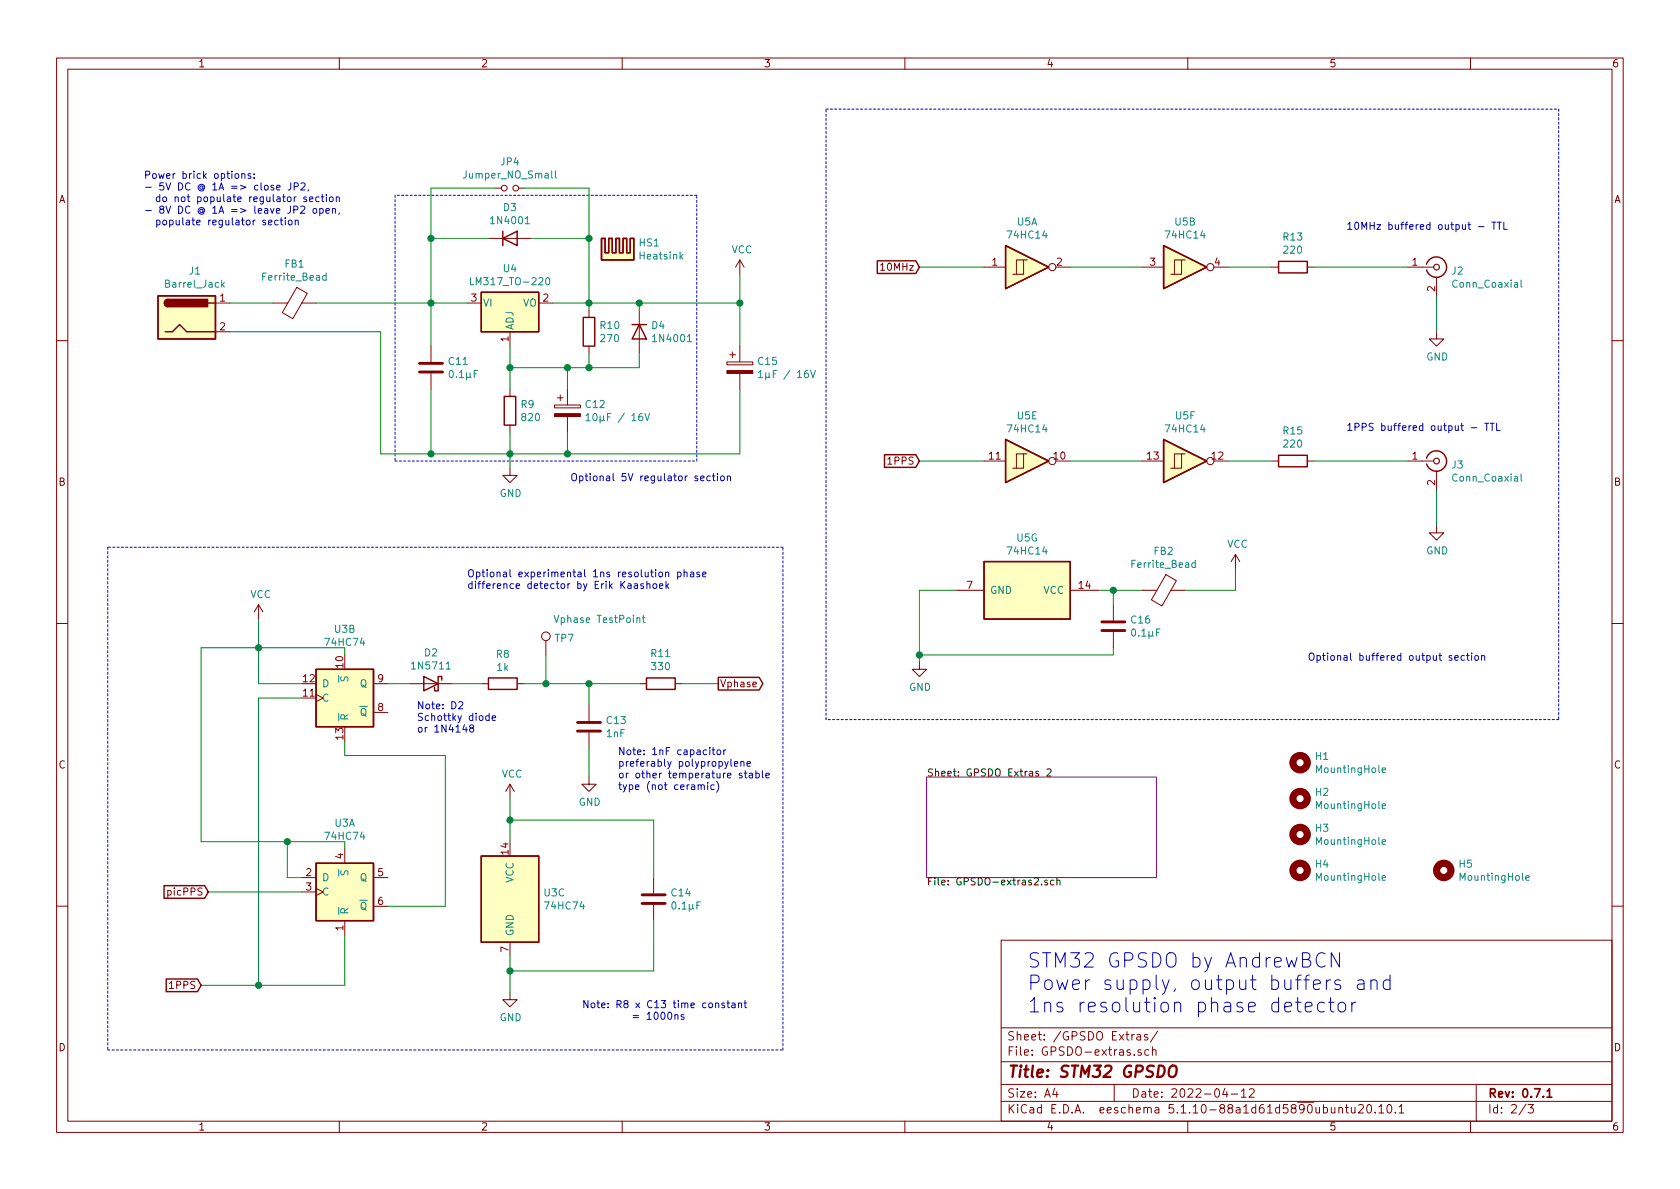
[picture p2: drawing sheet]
<svg xmlns="http://www.w3.org/2000/svg" width="297mm" height="210mm" viewBox="0 0 297 210" stroke-linecap="round" stroke-linejoin="round" font-family="sans-serif">
<g fill="none" stroke="#840000" stroke-width=".18">
<path d="M10 10.3h277v189.9h-277zM12 12.2h273v186.1h-273zM60 10.3v1.9M110 10.3v1.9M160 10.3v1.9M210 10.3v1.9M260 10.3v1.9M87.6 33.3h1M91.7 33.3h1M38.1 53.6h2.5M38.1 58.7h2.5M48.3 53.6h2.6"/>
<path d="M52.5 50.8l1.8 1.1-2.5 4.5-1.9-1.1zM53.3 53.6h2.6M82.5 53.6h2.6M86.4 42.2h7.6M90.2 58.7v2.5M95.2 53.6h2.6M104.1 54.9v1.2M113 54.9v7.6M130.8 46l-.8 1.2M130.8 46v2.5M130.8 46l.8 1.2M155.7 46.9l.4-.4v1.3"/>
<path d="M155.7 47.8h.7M174 47.2h3.8M181 46h-1.3v2.5M181.6 46h-.6v2.5h-1.9M186.7 47.2h2.5M201.9 47.2h3.8M208.9 46h-1.3v2.5M209.5 46h-.6v2.5h-1.9M214.6 47.2h2.6M224.8 47.2h1.3M231.1 47.2h1.3M248.9 47.2h4.6"/>
<path d="M254 58.7v1.2h1.3l-1.3 1.3-1.3-1.3h1.3M254 49v3.3M10 60.2h2M76.2 61.2v2.8M76.2 66v2.8M90.2 68.8v1.3M90.2 75.2v1.2M98 71.6h4.6v.5h-4.6zM98.6 70.4h1M99.1 69.8v1.1M100.3 68.8v2.8M100.3 73.7v2.7"/>
<path d="M104.1 61.2v1.3M128.5 64h4.6v.5h-4.6zM129 62.7h1M129.5 62.2v1M130.8 61.2v2.8M130.8 66v2.8M285 60.2h2M90.2 82.8v1.3h1.2l-1.2 1.2-1.3-1.2h1.3M174 81.5h3.8M181 80.3h-1.3v2.5M181.6 80.3h-.6v2.5h-1.9M186.7 81.5h2.5"/>
<path d="M201.9 81.5h3.8M208.9 80.3h-1.3v2.5M209.5 80.3h-.6v2.5h-1.9M214.6 81.5h2.6M218.4 98l-.7 1.3M218.4 98v2.6M218.4 98l.8 1.3M224.8 81.5h1.3M231.1 81.5h1.3M248.9 81.5h4.6M254 93v1.2h1.3l-1.3 1.3-1.3-1.3h1.3M254 83.3v3.3"/>
<path d="M10 110.3h2M45.7 106.9l-.7 1.3M45.7 106.9v2.6M45.7 106.9l.8 1.3M96.5 113.3v2.5M162.6 117.1v1.3h1.2l-1.2 1.2-1.3-1.2h1.3M168.9 104.4h5.1M189.2 104.4h5.1M196.8 106.9v2.8M196.8 111.8v2.7M201.9 104.4h2.6M206.1 101.6l1.9 1.1-2.6 4.5-1.8-1.1z"/>
<path d="M207 104.4h2.5M285 110.3h2M55.9 122.8l1.2 .6-1.2 .7M66 120.9h2.6M66 126h2.6M72.4 120.9h7.6M85.1 120.9h1.3M90.2 138.7l-.8 1.2M90.2 138.7v2.5M90.2 138.7l.7 1.2M91.4 120.9h1.3M104.1 137.4v1.3h1.3l-1.3 1.2-1.2-1.2h1.2"/>
<path d="M104.1 124.7v2.8M104.1 129.5v2.8M113 120.9h1.3M119.4 120.9h1.2M53.3 155.2h2.6M53.3 157.7h2.6M55.9 157.1l1.2 .6-1.2 .7M61 150.1v2.5M66 155.2h2.6M115.6 155.2v2.8M10 160.2h2M61 162.8v2.5"/>
<path d="M66 160.3h2.6M90.2 175.5v1.3h1.2l-1.2 1.2-1.3-1.2h1.3M90.2 166.6v2.6M115.6 160v2.8M177 166.3h108v32h-108zM285 160.2h2M60 198.3v1.9M110 198.3v1.9M160 198.3v1.9M177 194.8h108M177 191.8h108M177 187.8h108"/>
<path d="M177 181.8h108M186.5 192.5l-.4 1h1M186.8 193v1M197 191.8v3M201 183h.6l.1 .9M201.7 183.3l-.5 .1-.2 .2 .2 .3 .5-.1M201.8 185.7l-.4-.1-.2 .2 .1 .2 .5 .2v.3h-.6M202.9 183l-.4-.1-.2 .2 .1 .3 .5 .1v.3h-.6M203.1 185.7l-.4-.1-.3 .3 .1 .6 .2 .1 .4-.1M203.8 185.7l.2-.1 .3 .1 .1 .9M203.8 185.1v1.5M204.7 182.3l-1.3 2"/>
<path d="M210 198.3v1.9M216.6 192.5l-.4 1h.9M216.9 193v1M217.7 193.5h1.1M219.5 193l.4-.5v1.5M219.5 194h.8M220.9 192.7l.2-.2h.4l.2 .2 .1 .3-1 1h1M235.4 195.8v.9l.4 .1 .2-.1M236 195.8v1M236.7 196l.2-.2 .4 .1 .1 .9M236.7 195.8v1M237.9 195.8h.5"/>
<path d="M238.1 195.3v1.3l.3 .2M238.9 195.8l.1 .9 .4 .1 .2-.1M239.6 195.8v1M240.2 195.5l.2-.2h.4l.3 .5-.9 1h.9M241.8 195.5l.3-.2a.94 .94 0 0 1 0 1.5 .82 .82 0 0 1-.3-1.3zM243.2 196.7v.1M243.8 195.8l.4-.5v1.5M243.8 196.8h.9M245.4 195.5l.2-.2a.81 .81 0 0 1 .6 .6 .81 .81 0 0 1-.3 .8l-.2 .1a.79 .79 0 0 1-.3-1.3zM246.7 196.7v.1M247.4 195.8l.4-.5v1.5M247.4 196.8h.8"/>
<path d="M260 198.3v1.9M261 191.8v6.5M269.8 195.2l-1.2 2M270.2 195.3h.9l-.5 .6 .4 .1v.7l-.2 .1-.6-.1"/>
<circle cx="89.2" cy="33.3" r=".51"/>
<circle cx="91.2" cy="33.3" r=".51"/>
<circle cx="186.1" cy="47.2" r=".63"/>
<circle cx="214" cy="47.2" r=".63"/>
<circle cx="186.1" cy="81.5" r=".63"/>
<circle cx="214" cy="81.5" r=".63"/>
<circle cx="96.5" cy="112.5" r=".76"/>
</g>
<path d="M273.5 193l.5-.5v1.5M273.5 194h.9" fill="none" stroke="#840000" stroke-width=".3"/>
<path d="M206.9 188.7a.67 .67 0 0 1 1.1 0 1.43 1.43 0 0 1-.6 1.7l-.5-.1a1.41 1.41 0 0 1 0-1.6z" fill="none" stroke="#840000" stroke-width=".41"/>
<path d="M163.8 137.4h40.7v17.8h-40.7z" fill="none" stroke="#840084" stroke-width=".18"/>
<path d="M183.6 136.4h-.3l-.2 .2 .1 .1 .4 .2v.3h-.5M185.1 136.1l.5-.1 .3 .3-.8 .9h.8M184.1 156.4v.1M185.2 155.7l-.3-.1-.2 .2 .1 .2 .4 .1v.3h-.5M186.3 155.7l-.3-.1-.3 .3 .2 .5h.4M186.9 155.8l.1-.2 .4 .1v.8M186.9 155.2v1.3" fill="none" stroke="#000" stroke-width=".18"/>
<g fill="none" stroke="#840000" stroke-width="1.3">
<circle cx="229.9" cy="134.9" r="1.27"/>
<circle cx="229.9" cy="147.6" r="1.27"/>
<circle cx="229.9" cy="153.9" r="1.27"/>
<circle cx="229.9" cy="141.2" r="1.27"/>
<circle cx="255.3" cy="153.9" r="1.27"/>
</g>
<g fill="none" stroke="#008484" stroke-width=".18">
<path d="M92.9 39.6h.7M98.2 30.2v1.1l.2 .2M39.3 50.3l.4 .5M39.7 50l-.5 .4M57.7 48.8l-.4-.1-.3 .2 .2 .6h.5M57.7 48.3v1.2M83.2 49.1v1.3h.6M96.6 49.2l.2-.1a.67 .67 0 0 1 .4 .6 .67 .67 0 0 1-.4 .7 .83 .83 0 0 1-.2-1.2zM268.9 49.5v1.1l.2 .2M103.6 73.5l.4-.4v1.3M103.6 74.4h.7M114 73.1l.5 1.3 .4-1.3"/>
<path d="M121.5 60.4h.8M134.1 65.9l.4-.4v1.3M134.1 66.8h.7M143.3 65.5l.4 1.3 .5-1.3M211.3 99.6l-.4-.1-.2 .2 .1 .6h.5M211.3 99.1v1.2M268.9 83.8v1.1l.2 .2M78.9 118.3h.7M98 108.8l.4 1.3 .4-1.3M113.6 109.2h.4M113.7 108.8v1.1l.3 .2M244.4 136.2l.6-.1-.1-.3h-.3l-.2 .2v.6h.5"/>
<path d="M244.4 148.9l.6-.1-.1-.3h-.3l-.2 .2v.6h.5M244.4 155.2l.6-.1-.1-.2-.3-.1-.2 .2v.6h.5M244.4 142.5l.6-.1-.1-.2-.3-.1-.2 .2v.6h.5M269.8 155.2l.6-.1-.1-.2-.3-.1-.2 .2v.6h.5"/>
</g>
<g fill="none" stroke="#840000" stroke-width=".25">
<path d="M27.9 52.3h10.2v7.6h-10.2zM29.2 58.7h1.3l1.2-1.3 1.3 1.3h5.1M29.7 53a.63 .63 0 0 0-.6 .6 .63 .63 0 0 0 .6 .6M36.8 53.6h1.3M85.1 51.7h10.1v7h-10.1zM88.9 42.2l2.5-1.3v2.5zM88.9 40.9v2.5M103.1 56.1h2.1v5.1h-2.1zM106.3 42.2h.7v2.5h.6v-2.5h.7v2.5h.6v-2.5h.6v2.5h.7v-2.5h.6v2.5h.6v-2.5h.7v3.8h-5.8zM111.8 57.4h2.5M113 57.4l1.3 2.5h-2.5zM155.1 46.1h6.8l.7 1.1-.7 1.2h-6.8z"/>
<path d="M177.8 43.4l7.6 3.8-7.6 3.8zM205.7 43.4l7.7 3.8-7.7 3.8zM226.1 46.2h5v2.1h-5zM252.2 46.7a1.8 1.8 0 0 1 2-1.3 1.8 1.8 0 0 1 1.6 1.8M255.8 47.2a1.8 1.8 0 0 1-1.6 1.8 1.8 1.8 0 0 1-2-1.3M89.2 70.1h2v5.1h-2zM177.8 77.7l7.6 3.8-7.6 3.8zM205.7 77.7l7.7 3.8-7.7 3.8zM156.4 80.4h5.5l.7 1.1-.7 1.1h-5.5zM174 99.3h15.2v10.2h-15.2zM226.1 80.5h5v2h-5zM252.2 81a1.8 1.8 0 0 1 2-1.3 1.8 1.8 0 0 1 1.6 1.8"/>
<path d="M255.8 81.5a1.8 1.8 0 0 1-1.6 1.8 1.8 1.8 0 0 1-2-1.3M55.9 118.4h10.1v10.1h-10.1zM74.9 119.6l2.6 1.3-2.6 1.3zM86.4 119.9h5v2h-5zM114.3 119.9h5.1v2h-5.1zM127 119.8h7.2l.7 1.1-.7 1.1h-7.2zM78.1 120.3v-.7h-.6v2.6h-.7v-.7M29 156.6h7.2l.6 1.1-.6 1.1h-7.2zM55.9 152.6h10.1v10.2h-10.1zM85.1 151.4h10.1v15.2h-10.1zM29.4 173.1h5.5l.7 1.1-.7 1.2h-5.5z"/>
</g>
<g fill="none" stroke="#840000" stroke-width=".2">
<circle cx="254" cy="47.2" r=".51"/>
<circle cx="254" cy="81.5" r=".51"/>
</g>
<path d="M74.2 65.8h4M74.2 64.3h4M194.8 111.5h4.1M194.8 110h4.1M102.1 129.3h4.1M102.1 127.8h4.1M113.5 159.8h4.1M113.5 158.2h4.1" fill="none" stroke="#840000" stroke-width=".51"/>
<g fill="#ffffc2" stroke="#ffffc2" stroke-width=".18">
<path d="M174 99.3h15.2v10.2h-15.2z"/>
<path d="M205.7 43.4l7.7 3.8-7.7 3.8z"/>
<path d="M177.8 77.7l7.6 3.8-7.6 3.8z"/>
<path d="M205.7 77.7l7.7 3.8-7.7 3.8z"/>
<path d="M106.3 42.2h.7v2.5h.6v-2.5h.7v2.5h.6l-.6 1.3h-2z"/>
<path d="M108.9 42.2h.6v2.5h.7v-2.5h.6v2.5h.6v-2.5h.7v3.8h-3.8l.6-1.3z"/>
<path d="M177.8 43.4l7.6 3.8-7.6 3.8z"/>
<path d="M27.9 52.3h10.2v7.6h-10.2z"/>
<path d="M55.9 152.6h10.1v10.2h-10.1z"/>
<path d="M55.9 118.4h10.1v10.1h-10.1z"/>
<path d="M85.1 151.4h10.1v15.2h-10.1z"/>
<path d="M85.1 51.7h10.1v7h-10.1z"/>
</g>
<g fill="#840000" stroke="#840000" stroke-width=".18">
<path d="M98 73.1h4.6v.6h-4.6z"/>
<path d="M128.5 65.5h4.6v.5h-4.6z"/>
</g>
<g fill="#840000" stroke="#840000" stroke-width=".25">
<path d="M29.3 53.1l.4-.1v1.2a.64 .64 0 0 1-.6-.4 .64 .64 0 0 1 .2-.7z"/>
<path d="M29.7 53h7v1.2h-7z"/>
</g>
<path d="M146 19.3h129.6M275.6 19.3v107.9M69.8 34.5v47M123.2 34.5h-53.4M19 96.8v88.9M69.8 81.5h53.4M123.2 81.5v-47M138.4 96.8h-119.4M146 127.2v-107.9M275.6 127.2h-129.6M19 185.7h119.4M138.4 185.7v-88.9" fill="none" stroke="#0000c2" stroke-width=".18" stroke-dasharray=".4 .4"/>
<g fill="none" stroke="#008400" stroke-width=".18">
<path d="M87.6 33.3h-11.4v27.9M92.7 33.3h11.4v21.6M40.6 53.6h7.7M40.6 58.7h26.7v21.6h63.5v-11.5M55.9 53.6h26.6M76.2 42.2h10.2M94 42.2h10.1M97.8 53.6h33M113 53.6v1.3M130.8 48.5v12.7M162.6 47.2h11.4M189.2 47.2h12.7"/>
<path d="M217.2 47.2h7.6M232.4 47.2h16.5M254 52.3v6.4M76.2 68.8v11.5M90.2 61.2v7.6M90.2 76.4v6.4M100.3 65v3.8M100.3 76.4v3.9M104.1 62.5v2.5M113 62.5v2.5h-22.8M162.6 81.5h11.4M189.2 81.5h12.7"/>
<path d="M217.2 81.5h7.6M232.4 81.5h16.5M254 86.6v6.4M45.7 109.5v11.4h7.6M61 115.8v-1.3h-25.4v34.3h25.4v1.3M96.5 115.8v5.1M168.9 104.4h-6.3v12.7M194.3 104.4h7.6M196.8 104.4v2.5M196.8 114.5v1.3h-34.2M218.4 100.6v3.8h-8.9M53.3 123.4h-7.6v50.8"/>
<path d="M61 131.1v2.5h17.7v26.7h-10.1M68.6 120.9h3.8M80 120.9h5.1M92.7 120.9h20.3M104.1 120.9v3.8M104.1 132.3v5.1M120.6 120.9h6.4M36.8 157.7h16.5M50.8 148.8v6.4h2.5M90.2 141.2v7.6M90.2 145h25.4v10.2M61 165.3v8.9h-25.4"/>
<path d="M90.2 169.2v6.3M115.6 162.8v8.9h-25.4"/>
</g>
<g fill="none" stroke="#0000c2" stroke-width=".18">
<path d="M41.7 30.8l.3-.1 .2 .2v.4l-.2 .2h-.3l-.1-.2zM42.7 30.8l.3-.1 .3 .1v.7M42.7 30.7v.8M44.3 30.8l-.3-.1-.2 .2 .1 .2 .4 .1v.3h-.5M44.9 31.4v.1M44.9 30.8v.1M47.5 39.3l.6-.1-.1-.2-.3-.1-.2 .2v.6h.5M48.4 32.8h-.3l-.2 .1 .1 .2 .4 .1v.3h-.5M48.9 33.2l.6-.1v-.3h-.4l-.2 .1 .1 .6h.5M49.2 39l-.4-.1-.2 .3 .1 .5h.5M49.5 38.9h.5M49.7 38.5v1.1l.3 .2"/>
<path d="M50.4 38.9v.9M51.1 39l.3-.1 .2 .2-.1 .6-.3 .1-.2-.3zM51.4 32.3v.9a.39 .39 0 0 1-.5 .4M52 33l.6-.1 .1-.4-.2-.2h-.5v1.3M52.2 39.1l.2-.2 .3 .1v.8M52.2 38.9v.9M53.2 36.6l.4-.2 .3 .4-.8 .9h.8M53.2 32.5l.5-.2 .2 .2v.2v.2l-.7 .7h.7M54.2 34.9l-.3-.1-.2 .2 .1 .2 .4 .1v.3h-.5M54.6 33.5l-.2 .3M54.7 35.2l.6-.1v-.2l-.4-.1-.2 .2 .1 .6h.5M55.4 36.9h.4l.2 .1v.5l-.1 .2h-.3l-.2-.1z"/>
<path d="M56.4 34.9l-.3-.1-.3 .2 .1 .6h.5M56.5 36.9h.4l.2 .2-.1 .6h-.5M56.5 36.9v1.2M56.8 34.8h.5M57 34.4v1.1l.3 .2M57.6 37.3l.6-.1v-.3h-.4l-.2 .2 .1 .6h.5M57.7 34.4v.1M57.7 34.8v.9M58.4 34.9l.3-.1 .2 .2v.4l-.2 .3-.3-.1-.2-.2zM58.8 37l.2-.1h.3v.8M58.8 36.9v.8M59.5 34.9l.1-.1 .3 .1 .1 .8"/>
<path d="M59.5 34.8v.9M60 37.7l-.1 .2M238.3 39.6l.4-.3v1.3M239.6 39.4l.2-.1a.69 .69 0 0 1 .5 .6 .69 .69 0 0 1-.5 .7l-.2-.3-.1-.2zM242.2 39.3v1.3M242.2 39.9h.8M265.9 39.3v1.3h.6M238.3 40.6h.7M240.8 40.6v-1.3l.4 .9 .4-.9v1.3M238.3 75.2l.4-.4v1.3M238.3 76.1h.7M239.6 75.5h.6l.1-.2-.1-.3-.1-.2h-.5v1.3"/>
<path d="M240.8 75.5h.7l.1-.2-.1-.3-.2-.2h-.5v1.3M242.8 74.9l-.5-.1-.2 .2v.3l.6 .3 .1 .3-.3 .2h-.4M264.6 74.8v1.3h.6M101.1 83.9a.45 .45 0 0 1 .8 0 .88 .88 0 0 1-.3 1.1h-.3a1.07 1.07 0 0 1-.2-1.1zM102.5 84.2h.3l.3 .2-.1 .6h-.5M102.5 84.2v1.2M103.5 84.2h.4M103.6 83.7v1.1l.3 .2M104.3 83.7v.2M128.6 84.3l.2-.1h.3l.1 .8M128.6 84.2v.8M112.2 103.3h.5v.8"/>
<path d="M112.7 103.5l-.4 .1-.2 .2 .1 .2h.5M113.8 103.3l-.3-.1-.2 .2v.2l.5 .1v.3h-.5M114.4 103.3l.2-.1 .3 .1v.8M114.4 102.8v1.3M115.6 103.3l.3-.1 .2 .2-.1 .6-.3 .1-.3-.3zM116.5 101.3l.2-.1 .4 .1v.5l-.1 .1-.3 .1-.2-.1zM116.6 103.6l.6-.1-.1-.2-.3-.1-.2 .2 .1 .6h.4M117.7 101.3l.2-.1h.3v.8M117.7 101.2v.8M117.8 102.8v1.3M117.9 103.6l.3 .5M118.2 103.2l-.4 .5"/>
<path d="M119.8 101.2h.4l.2 .2-.1 .5h-.5M119.8 101.2v1.2M121 101.3l.1-.1h.3l.1 .8M121 100.7v1.3M122.1 101.2h.5l.1 .8M122.7 101.5h-.5l-.2 .2 .1 .2h.6M123.7 101.2h-.3l-.2 .1v.2l.5 .1v.3h-.5M124.2 101.6l.6-.1v-.3h-.4l-.2 .1 .1 .6h.5M231.5 115.7l.3-.2a.47 .47 0 0 1 .5 .4v.7l-.3 .2-.4-.1a1 1 0 0 1-.1-1zM232.9 116l.3-.1 .3 .2-.2 .6h-.4M232.9 115.9v1.3M233.8 115.9h.5"/>
<path d="M234 115.5v1.1l.3 .2M234.7 115.5v.1M234.7 115.9v.9M260.9 116l.3-.1 .2 .2-.1 .6-.3 .1-.2-.2zM262 116l.1-.1 .3 .1 .1 .8M262 115.9v.9M81.1 124.2l.5-.1 .2 .3-.7 .9h.7M82.1 128.1l-.3 .9h.8M83.3 128.7l-.3-.3 .3-.2h.2l.3 .2-.1 .2-.5 .2-.2 .2v.2l.3 .3 .3-.1 .2-.2v-.2l-.3-.3M86.5 126.6h-.4l-.2 .2 .1 .5h.5M86.5 126.1v1.3M87 127l.6-.1v-.3h-.4l-.2 .1 .1 .6h.5"/>
<path d="M123.4 138.9l.2-.1h.3l.1 .8M124 139l.2-.2h.3v.8M125.1 138.8v.8M125.5 132.2v.1M125.5 132.6v.8M125.9 132.6h.5M126.1 132.2v1.1l.3 .1M126.3 138.8h-.4l-.2 .2 .1 .6h.5M126.7 138.2a1.4 1.4 0 0 1 0 1.9M126.9 132.7l.3-.1 .2 .2-.1 .6h-.3l-.2-.1zM128 132.6v.8M128.3 132.6l-.3 .2"/>
<path d="M129.2 134.2v1.1l.2 .2M129.8 135.1l.7-.1-.1-.3h-.4l-.2 .1 .1 .7h.5M131 134.8l.2-.1h.3v.8M131 134.7v.8M131.2 136.8l-.3-.1-.2 .2 .1 .2 .4 .1v.3h-.5M131.6 136.7h.5M131.8 136.3v1.1l.3 .2M132.1 135.1l.6-.1-.1-.3h-.3l-.2 .1 .1 .7h.4M132.5 136.8h.5v.8M133 137l-.4 .1-.2 .2 .1 .2h.5M133.7 136.8l.3-.1 .3 .3-.2 .5h-.4M133.7 136.3v1.3"/>
<path d="M134.8 136.3v1.1l.2 .2M135.4 137.1l.6-.1v-.2l-.4-.1-.2 .2 .1 .6h.5M111.9 179.6h1M111.9 180h1M114.4 179.3l.4-.3v1.3M115.7 179.1l.2-.1a.67 .67 0 0 1 .5 .6 .67 .67 0 0 1-.5 .7l-.2-.2-.1-.3zM117 179.1l.1-.1a.67 .67 0 0 1 .5 .6 .67 .67 0 0 1-.5 .7l-.3-.5zM118.2 179.1l.2-.1a.69 .69 0 0 1 .4 .6 .69 .69 0 0 1-.4 .7l-.3-.3v-.2zM119.3 179.5l.2-.1 .3 .1 .1 .8M119.3 179.4v.9M120.9 179.5l-.3-.1-.2 .2 .1 .2 .4 .1v.3h-.5M126.5 177.5l.2-.1h.3l.1 .8"/>
<path d="M128.1 177.4h-.3l-.2 .1 .1 .2 .4 .1v.3h-.5M128.5 177.4h.5M128.7 176.9v1.1l.3 .2M129.4 177.4h.5l.1 .8M130 177.7h-.5l-.1 .2v.2h.6M130.6 177.5l.2-.1h.3v.8M130.6 177.4v.8M131.5 177.4h.5M131.7 176.9v1.1l.3 .2M229.1 177.2h.9M229.4 176.4v2.2l.2 .2 .4 .1M230.8 178.1l1.2-.3-.1-.4-.8-.2-.3 .4v1l.1 .2 .2 .1 .8-.1"/>
<path d="M234.2 177.4l-.7-.2-.4 .3-.1 .2v.8l.2 .3 .3 .1 .7-.1M234.3 168.7a.96 .96 0 0 0-1.1-.1 .96 .96 0 0 0-.5 1 1.08 1.08 0 0 0 .3 1.1 1.08 1.08 0 0 0 1.2 .2l.1-.1M234.5 173.3v1.7M234.9 177.2h1M235.3 173.3a.69 .69 0 0 0-.8 .5M235.3 176.4v2.2l.1 .2 .5 .1M236.7 177.5a.69 .69 0 0 1 .7-.3 .69 .69 0 0 1 .5 .5v.8a.7 .7 0 0 1-.7 .5 .7 .7 0 0 1-.6-.5v-.8zM236.8 168.5v2.5l-1.4-2.5v2.5M237 173.4l-.7-.1-.2 .1-.1 .2 .1 .4 .9 .2 .1 .3-.1 .3-.3 .2-.7-.2M239 177.2v1.7M239.7 177.2a.64 .64 0 0 0-.7 .5M240.1 173.4l.2-.1 .8 .1 .1 1.6"/>
<path d="M241.2 173.9l-.3 .1h-.6a.5 .5 0 0 0-.3 .5 .5 .5 0 0 0 .3 .5h.6l.3-.2M242.4 173.5a.66 .66 0 0 1 1-.1l.1 .2v1.4M242.4 173.3v1.7M245.8 173.4l-.7-.1-.3 .1-.2 .4v.7l.2 .3 .3 .2 .7-.2M245.8 172.4v2.6M114.4 180.3h.7"/>
</g>
<g fill="#008400" stroke="#008400" stroke-width=".25">
<circle cx="104.1" cy="42.2" r=".51"/>
<circle cx="196.9" cy="104.4" r=".51"/>
<circle cx="162.6" cy="115.8" r=".51"/>
<circle cx="104.1" cy="120.9" r=".51"/>
<circle cx="90.2" cy="145" r=".51"/>
<circle cx="90.2" cy="80.3" r=".51"/>
<circle cx="90.2" cy="171.7" r=".51"/>
<circle cx="76.2" cy="80.3" r=".51"/>
<circle cx="100.3" cy="65" r=".51"/>
<circle cx="100.3" cy="80.3" r=".51"/>
<circle cx="76.2" cy="42.2" r=".51"/>
<circle cx="113" cy="53.6" r=".51"/>
<circle cx="130.8" cy="53.6" r=".51"/>
<circle cx="96.5" cy="120.9" r=".51"/>
<circle cx="76.2" cy="53.6" r=".51"/>
<circle cx="45.7" cy="114.5" r=".51"/>
<circle cx="104.1" cy="53.6" r=".51"/>
<circle cx="90.2" cy="65" r=".51"/>
<circle cx="50.8" cy="148.8" r=".51"/>
<circle cx="45.7" cy="174.2" r=".51"/>
<circle cx="104.1" cy="65" r=".51"/>
</g>
<g font-size="3.5" fill="#0000c2">
<text x="181.6" y="171.1">STM32 GPSDO by AndrewBCN</text>
<text x="181.6" y="175.1">Power supply, output buffers and</text>
<text x="181.6" y="179.1">1ns resolution phase detector</text>
</g>
<text font-size="2.8" fill="#840000" x="178" y="190.5">Title: STM32 GPSDO</text>
<g font-size="2.1" fill="#840000">
<text x="178" y="184">Sheet: /GPSDO Extras/</text>
<text x="178" y="186.7">File: GPSDO-extras.sch</text>
<text x="178" y="196.9">KiCad E.D.A. eeschema 5.1.10-88a1d61d5890ubuntu20.10.1</text>
<text x="178" y="194.1">Size: A4</text>
<text x="200" y="194.1">Date: 2022-04-12</text>
<text x="263" y="194.1">Rev: 0.7.1</text>
<text x="263" y="196.9">Id: 2/3</text>
</g>
<g font-size="1.8" fill="#840000">
<text x="35" y="11.9">1</text>
<text x="85" y="11.9">2</text>
<text x="135" y="11.9">3</text>
<text x="185" y="11.9">4</text>
<text x="235" y="11.9">5</text>
<text x="285" y="11.9">6</text>
<text x="10.4" y="35.9">A</text>
<text x="285.4" y="35.9">A</text>
<text x="156.2" y="47.9">10MHz</text>
<text x="175.4" y="47">1</text>
<text x="186.8" y="47">2</text>
<text x="203.4" y="47">3</text>
<text x="214.8" y="47">4</text>
<text x="249.7" y="47">1</text>
<text x="38.9" y="53.3">1</text>
<text x="83.3" y="53.3">3</text>
<text x="96" y="53.3">2</text>
<text x="253.7" y="51.5" transform="rotate(-90 253.7 51.5)">2</text>
<text x="38.9" y="58.4">2</text>
<text x="89.9" y="60.4" transform="rotate(-90 89.9 60.4)">1</text>
<text x="157.3" y="82.2">1PPS</text>
<text x="174.9" y="81.3">11</text>
<text x="186.4" y="81.3">10</text>
<text x="202.9" y="81.3">13</text>
<text x="214.3" y="81.3">12</text>
<text x="249.7" y="81.3">1</text>
<text x="10.4" y="85.9">B</text>
<text x="253.7" y="85.8" transform="rotate(-90 253.7 85.8)">2</text>
<text x="285.4" y="85.9">B</text>
<text x="171" y="104.1">7</text>
<text x="190.8" y="104.1">14</text>
<text x="60.7" y="118.1" transform="rotate(-90 60.7 118.1)">10</text>
<text x="53.6" y="123.2">11</text>
<text x="53.6" y="120.6">12</text>
<text x="66.8" y="125.7">8</text>
<text x="66.8" y="120.6">9</text>
<text x="127.3" y="121.5">Vphase</text>
<text x="60.7" y="130.8" transform="rotate(-90 60.7 130.8)">13</text>
<text x="10.4" y="135.9">C</text>
<text x="285.4" y="135.9">C</text>
<text x="54.1" y="154.9">2</text>
<text x="60.7" y="151.9" transform="rotate(-90 60.7 151.9)">4</text>
<text x="66.8" y="154.9">5</text>
<text x="89.9" y="151.1" transform="rotate(-90 89.9 151.1)">14</text>
<text x="29.9" y="158.4">picPPS</text>
<text x="54.1" y="157.5">3</text>
<text x="66.8" y="160">6</text>
<text x="60.7" y="164.6" transform="rotate(-90 60.7 164.6)">1</text>
<text x="89.9" y="168.4" transform="rotate(-90 89.9 168.4)">7</text>
<text x="30.3" y="174.9">1PPS</text>
<text x="10.4" y="185.9">D</text>
<text x="285.4" y="185.9">D</text>
<text x="35" y="199.9">1</text>
<text x="85" y="199.9">2</text>
<text x="135" y="199.9">3</text>
<text x="185" y="199.9">4</text>
<text x="235" y="199.9">5</text>
<text x="285" y="199.9">6</text>
</g>
<g font-size="1.8" fill="#008484">
<text x="88.6" y="29.3">JP4</text>
<text x="82.3" y="31.6">Jumper_NO_Small</text>
<text x="87.1" y="39.6">1N4001</text>
<text x="89.1" y="37.3">D3</text>
<text x="179.9" y="39.9">U5A</text>
<text x="207.8" y="39.9">U5B</text>
<text x="50.4" y="47.3">FB1</text>
<text x="113.1" y="43.6">HS1</text>
<text x="113.3" y="45.9">Heatsink</text>
<text x="129.3" y="44.8">VCC</text>
<text x="178.4" y="42.2">74HC14</text>
<text x="206.3" y="42.2">74HC14</text>
<text x="226.9" y="42.5">R13</text>
<text x="227.1" y="44.9">220</text>
<text x="29.5" y="50.9">Barrel_Jack</text>
<text x="33.5" y="48.6">J1</text>
<text x="46.7" y="49.6">Ferrite_Bead</text>
<text x="83.9" y="50.4">LM317_TO-220</text>
<text x="89.1" y="48.1">U4</text>
<text x="256.7" y="48.6">J2</text>
<text x="257.1" y="50.9">Conn_Coaxial</text>
<text x="85.3" y="54.2">VI</text>
<text x="90.8" y="58.4" transform="rotate(-90 90.8 58.4)">ADJ</text>
<text x="92.4" y="54.2">VO</text>
<text x="106.2" y="58.2">R10</text>
<text x="115.3" y="58.2">D4</text>
<text x="79.4" y="64.5">C11</text>
<text x="106.3" y="60.5">270</text>
<text x="115.7" y="60.5">1N4001</text>
<text x="134.1" y="64.5">C15</text>
<text x="252.2" y="63.7">GND</text>
<text x="79.6" y="66.8">0.1µF</text>
<text x="135.2" y="66.8">1µF / 16V</text>
<text x="92.2" y="72.2">R9</text>
<text x="92.4" y="74.5">820</text>
<text x="103.6" y="72.2">C12</text>
<text x="104.8" y="74.5">10µF / 16V</text>
<text x="178.4" y="76.5">74HC14</text>
<text x="179.9" y="74.2">U5E</text>
<text x="206.3" y="76.5">74HC14</text>
<text x="207.9" y="74.2">U5F</text>
<text x="226.9" y="76.8">R15</text>
<text x="227.1" y="79.1">220</text>
<text x="256.7" y="82.8">J3</text>
<text x="88.3" y="87.9">GND</text>
<text x="257.1" y="85.2">Conn_Coaxial</text>
<text x="179.8" y="95.8">U5G</text>
<text x="178.4" y="98.1">74HC14</text>
<text x="200.3" y="100.4">Ferrite_Bead</text>
<text x="204.1" y="98.1">FB2</text>
<text x="217" y="96.9">VCC</text>
<text x="252.2" y="98">GND</text>
<text x="44.2" y="105.8">VCC</text>
<text x="175" y="105">GND</text>
<text x="184.5" y="105">VCC</text>
<text x="59.2" y="111.9">U3B</text>
<text x="98.2" y="113.5">TP7</text>
<text x="98.6" y="110.2">Vphase TestPoint</text>
<text x="200.1" y="110.3">C16</text>
<text x="200.3" y="112.6">0.1µF</text>
<text x="57.7" y="114.2">74HC74</text>
<text x="73.1" y="118.4">1N5711</text>
<text x="75.1" y="116.1">D2</text>
<text x="87.8" y="116.3">R8</text>
<text x="87.9" y="118.6">1k</text>
<text x="115.2" y="116.2">R11</text>
<text x="115.3" y="118.5">330</text>
<text x="56.9" y="124.1">C</text>
<text x="56.9" y="121.5">D</text>
<text x="61.6" y="120.5" transform="rotate(-90 61.6 120.5)">S</text>
<text x="63.7" y="121.5">Q</text>
<text x="160.7" y="122.2">GND</text>
<text x="61.6" y="127.5" transform="rotate(-90 61.6 127.5)">R</text>
<text x="63.7" y="126.6">Q</text>
<text x="107.3" y="130.3">1nF</text>
<text x="107.3" y="128">C13</text>
<text x="88.7" y="137.5">VCC</text>
<text x="232.6" y="134.4">H1</text>
<text x="233" y="136.7">MountingHole</text>
<text x="102.3" y="142.5">GND</text>
<text x="232.6" y="140.7">H2</text>
<text x="233" y="143">MountingHole</text>
<text x="57.7" y="148.5">74HC74</text>
<text x="59.2" y="146.2">U3A</text>
<text x="232.6" y="147.1">H3</text>
<text x="233" y="149.4">MountingHole</text>
<text x="56.9" y="155.8">D</text>
<text x="61.6" y="154.8" transform="rotate(-90 61.6 154.8)">S</text>
<text x="63.7" y="155.8">Q</text>
<text x="232.6" y="153.4">H4</text>
<text x="233" y="155.7">MountingHole</text>
<text x="258" y="153.4">H5</text>
<text x="258.4" y="155.7">MountingHole</text>
<text x="56.9" y="158.4">C</text>
<text x="61.6" y="161.8" transform="rotate(-90 61.6 161.8)">R</text>
<text x="63.7" y="160.9">Q</text>
<text x="90.8" y="156.1" transform="rotate(-90 90.8 156.1)">VCC</text>
<text x="96.2" y="158.5">U3C</text>
<text x="96.6" y="160.8">74HC74</text>
<text x="118.8" y="158.5">C14</text>
<text x="119" y="160.8">0.1µF</text>
<text x="90.8" y="165.6" transform="rotate(-90 90.8 165.6)">GND</text>
<text x="88.3" y="180.6">GND</text>
</g>
<g font-size="1.8" fill="#0000c2">
<text x="25.4" y="31.6">Power brick options:</text>
<text x="25.4" y="33.7">- 5V DC @ 1A =&gt; close JP2,</text>
<text x="26.4" y="35.7">do not populate regulator section</text>
<text x="25.4" y="37.8">- 8V DC @ 1A =&gt; leave JP2 open,</text>
<text x="26.4" y="39.8">populate regulator section</text>
<text x="242.7" y="40.6">10MHz buffered output - TTL</text>
<text x="242.5" y="76.2">1PPS buffered output - TTL</text>
<text x="104.9" y="85.1">Optional 5V regulator section</text>
<text x="82.5" y="102.1">Optional experimental 1ns resolution phase</text>
<text x="82.5" y="104.1">difference detector by Erik Kaashoek</text>
<text x="235.5" y="116.8">Optional buffered output section</text>
<text x="73.7" y="125.4">Note: D2</text>
<text x="73.7" y="127.5">Schottky diode</text>
<text x="73.7" y="129.5">or 1N4148</text>
<text x="109.2" y="133.5">Note: 1nF capacitor</text>
<text x="109.2" y="135.6">preferably polypropylene</text>
<text x="109.2" y="137.6">or other temperature stable</text>
<text x="109.2" y="139.7">type (not ceramic)</text>
<text x="102.9" y="178.3">Note: R8 x C13 time constant</text>
</g>
<g font-size="1.8">
<text x="163.8" y="137.3">Sheet: GPSDO Extras 2</text>
<text x="163.8" y="156.6">File: GPSDO-extras2.sch</text>
</g>
</svg>
